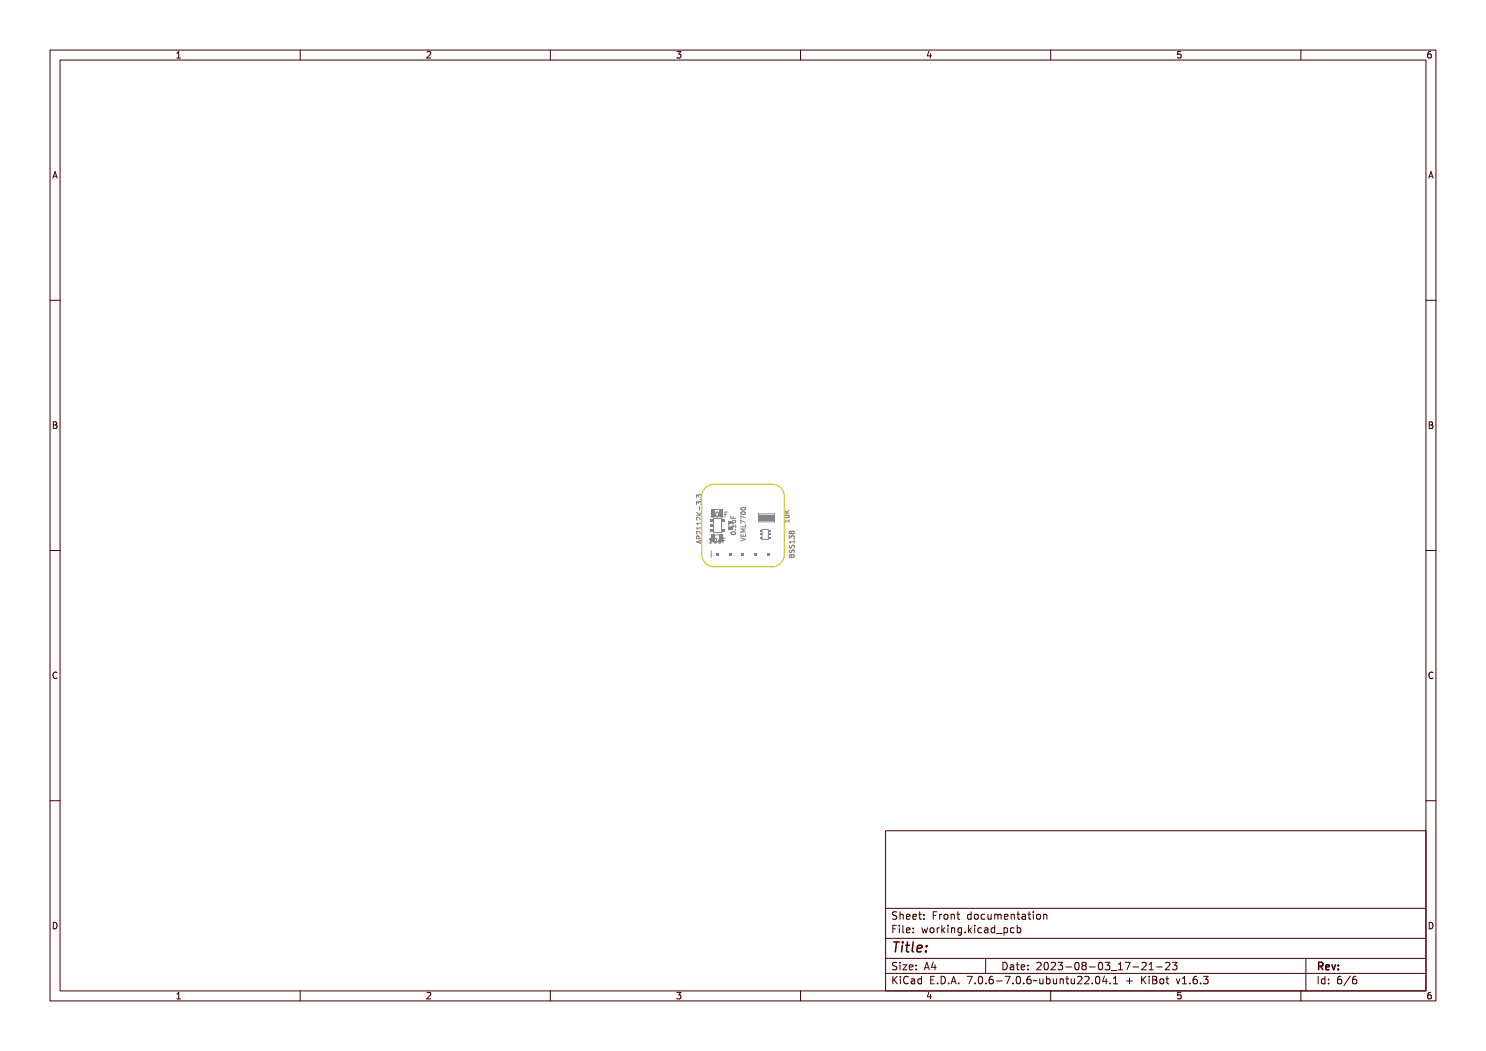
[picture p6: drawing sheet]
<svg xmlns="http://www.w3.org/2000/svg" width="297mm" height="210mm" viewBox="0 0 297 210" stroke-linecap="round" stroke-linejoin="round" font-family="sans-serif">
<g fill="none" stroke="#848484" stroke-width=".2">
<path d="M139.2 99.4v-.6l.4 .4 .1-.3h.4v.5M139.3 108.3l.9-.3v.1l-.2 .1v.3l.2 .1v.1l-.9-.3zM139.3 105.9h.8l.1-.2v.5l-.1-.2h-.7v.2h-.1zM139.3 105.1h.8l.1-.2v.5l-.1-.2h-.7v.2h-.1zM139.3 103.3l.4 .3 .5-.4v.2l-.5 .3 .5 .1v.1h-.9v-.1h.4zM139.3 101.9l.3-.1 .1 .2a.3 .3 0 0 1 .5-.1 .3 .3 0 0 1-.1 .5v-.1a.22 .22 0 0 0 .1-.3 .22 .22 0 0 0-.3-.1 .22 .22 0 0 0-.1 .3l-.1-.1a.21 .21 0 0 0-.4-.1 .2 .2 0 0 0 .1 .3l-.1-.1zM139.3 100.3l.3-.1 .1 .2a.3 .3 0 0 1 .5-.1 .3 .3 0 0 1-.1 .5v-.1a.22 .22 0 0 0 .1-.3 .22 .22 0 0 0-.3 0 .22 .22 0 0 0-.1 .2l-.1-.1a.21 .21 0 0 0-.4-.1 .21 .21 0 0 0 .1 .4l-.1-.2zM139.3 106.6l.3-.1 .5 .4v-.4h.1v.6l-.6-.4a.23 .23 0 0 0-.2 .1 .23 .23 0 0 0 .1 .3l-.2-.2zM139.3 104.2h.3l.5 .4v-.5h.1v.6l-.6-.4a.23 .23 0 0 0-.2 .1 .23 .23 0 0 0 .1 .3l-.2-.1zM139.3 107.3l.4-.1 .1 .5h.4v.1h-.9zM139.4 108.3l.5-.1v.3zM139.4 107.4h.3v.3h-.3z"/>
<path d="M139.8 102.7l.1 .3zM140 101.2h.2v.2h-.2zM141.7 107.6h.3v.8l.2 .1h-.5l.2-.1v-.7l-.2 .1zM142.1 102.4h.3v.8l.2 .1h-.5l.2-.1v-.7h-.2zM142.5 107.7l.1-.1a.46 .46 0 0 1 .4 .5 .46 .46 0 0 1-.4 .4l-.2-.2zM142.6 103.6v2.8h1.6v-2.8M142.6 107.7a.39 .39 0 0 1 .3 .4 .39 .39 0 0 1-.3 .3zM142.8 102.5l.1-.1a.46 .46 0 0 1 .5 .5 .46 .46 0 0 1-.5 .4l-.1-.2zM143 102.5a.39 .39 0 0 1 .3 .4 .39 .39 0 0 1-.3 .3zM143.2 107.8h.1v.6l.2 .1 .1-.2v-.5h.2v.7l-.2-.1a.23 .23 0 0 1-.2 .1 .23 .23 0 0 1-.2-.2zM143.6 102.6h.1v.5l.1 .2 .2-.2v-.5h.1v.7l-.1-.1a.23 .23 0 0 1-.3 .1 .23 .23 0 0 1-.1-.2zM144 107.6h.6v.1h-.5v.3h.4v.1h-.4v.4h-.1z"/>
<path d="M144.4 102.4h.6v.1h-.5v.3h.4v.1h-.4v.4h-.1zM146.1 103.1v.5h.9M146.1 105h.9l.1-.2v.5l-.1-.2h-.8l.1 .2h-.1zM146.1 103.2h.1v.4h.3v-.4h.1v.4h.5v.1h-1zM146.2 106.4a.47 .47 0 0 1 .5-.2 .47 .47 0 0 1 .3 .5 .48 .48 0 0 1-.6 .2 .48 .48 0 0 1-.3-.5zM146.2 106.4h.6l.3 .1a.46 .46 0 0 1-.5 .5 .46 .46 0 0 1-.5-.5zM146.2 106.6a.43 .43 0 0 1 .8 .1 .43 .43 0 0 1-.8-.1zM146.4 104h.7l-.1 .1a.23 .23 0 0 1 .1 .3 .23 .23 0 0 1-.3 .2h-.4v-.2h.5l.1-.1-.1-.2h-.5zM146.4 104h.6M146.5 103.2v.4M146.9 105.8h.2v.1h-.2zM147 104v.4h-.6"/>
<path d="M147 105.8h.1M147 104.9v.5M147 105.1h-.9l.2 .3M148.1 107.5l.9 .3-.9 .3M148.1 106.7v.5h.9v-.5M148.1 101.5a.45 .45 0 0 1 .5-.2 .45 .45 0 0 1 .4 .5 .45 .45 0 0 1-.6 .2 .45 .45 0 0 1-.3-.5zM148.1 102.4a.45 .45 0 0 1 .5-.2 .45 .45 0 0 1 .4 .5 .45 .45 0 0 1-.6 .2 .45 .45 0 0 1-.3-.5zM148.1 106.4l.9 .3v.1l-.9 .3v-.2l.8-.2-.8-.2zM148.1 105.7l.1 .4h.3v-.4l.1 .4h.3v-.4h.1v.5h-.9zM148.1 104.9h.9v.1h-.8l.5 .2-.5 .3h.8v.1h-.9v-.2l.5-.2-.5-.1zM148.1 104.6h.8v-.4h.1v.5h-.9zM148.1 103.5l.9 .3v.1l-.8-.3-.1 .5z"/>
<path d="M148.1 102.7l.9 .4v.1l-.8-.3-.1 .4zM148.2 102.2a.41 .41 0 0 1 .7 .1 .41 .41 0 0 1-.7-.1zM148.2 101.5a.41 .41 0 0 1 .7 .1 .41 .41 0 0 1-.7-.1zM148.2 102.1l.6-.1 .2 .1a.44 .44 0 0 1-.4 .5 .44 .44 0 0 1-.4-.5zM148.2 101.3h.6l.2 .1a.44 .44 0 0 1-.4 .4 .44 .44 0 0 1-.4-.4zM148.5 106.9v.3M149 104.8v.5h-.9M149 103.5l-.9-.4v.6M149 104.4l-.9-.4v.6M149 105.7h-.9l.6 .3-.6 .3h.9M156.8 102.5h.9M156.8 102l.5 .5"/>
<path d="M156.8 103.1a.46 .46 0 0 1 .5-.2 .46 .46 0 0 1 .4 .4 .46 .46 0 0 1-.6 .2 .46 .46 0 0 1-.3-.4zM156.8 103.5h.8l.1-.2v.6l-.1-.2h-.7l.1 .2h-.1zM156.8 101.8l.4 .3 .5-.3v.1l-.4 .3 .4 .1v.1h-.9v-.1h.4zM156.8 102.8a.49 .49 0 0 1 .6-.2 .49 .49 0 0 1 .3 .4 .48 .48 0 0 1-.5 .2 .48 .48 0 0 1-.4-.4zM156.9 102.8a.41 .41 0 0 1 .7 .2 .41 .41 0 0 1-.7-.2zM157.7 103.8v.6M157.7 104.1h-.9l.2 .3M157.7 102l-.5 .4M157.8 108.8h.9l.1-.2v.5l-.1-.2h-.8l.1 .2h-.1zM157.8 110.2h.2l-.1 .1a.18 .18 0 0 0 .1 .3 .18 .18 0 0 0 .2-.2 .3 .3 0 0 1 .5-.2 .3 .3 0 0 1-.1 .5 .23 .23 0 0 0 .1-.4 .23 .23 0 0 0-.3 0 .23 .23 0 0 0-.1 .3 .31 .31 0 0 1-.5 0 .31 .31 0 0 1 0-.4zM157.8 109.4h.2l-.1 .1a.18 .18 0 0 0 .1 .3 .18 .18 0 0 0 .2-.2 .3 .3 0 0 1 .5-.2 .3 .3 0 0 1-.1 .5 .23 .23 0 0 0 .1-.4 .23 .23 0 0 0-.3 0 .23 .23 0 0 0-.1 .3 .31 .31 0 0 1-.5 0 .31 .31 0 0 1 0-.4zM157.9 107.1l.2-.1 .2 .2a.27 .27 0 0 1 .4-.1 .27 .27 0 0 1 0 .4 .27 .27 0 0 1-.4-.1 .27 .27 0 0 1-.5 .1 .27 .27 0 0 1 .1-.4z"/>
<path d="M157.9 107.9l.2-.1 .2 .2a.3 .3 0 0 1 .5-.1 .3 .3 0 0 1-.2 .5v-.1a.22 .22 0 0 0 .1-.3 .22 .22 0 0 0-.3-.1 .22 .22 0 0 0-.1 .3l-.1-.1a.2 .2 0 0 0-.3-.1 .21 .21 0 0 0 .1 .4l-.2-.2zM157.9 111l.2-.1 .2 .2a.26 .26 0 0 1 .3-.2 .26 .26 0 0 1 .2 .3v.3h-1zM158 111.1h.2v.3h-.3zM158.2 106.5l-.1 .1M158.2 106.3l-.4-.1v.4M158.2 106.3l.2-.2 .2 .1 .1 .4M158.2 106.3v.2M158.2 106.5v.1M158.4 111.1h.2l.1 .3h-.4z"/>
<circle cx="142.7" cy="108.1" r=".09"/>
<circle cx="143.1" cy="102.9" r=".09"/>
<circle cx="146.6" cy="106.6" r=".09"/>
<circle cx="148.6" cy="102.3" r=".08"/>
<circle cx="148.6" cy="101.5" r=".08"/>
<circle cx="157.3" cy="102.9" r=".08"/>
<circle cx="158.1" cy="107.3" r=".16"/>
<circle cx="158.5" cy="107.3" r=".19"/>
</g>
<g fill="#848484">
<path d="M144.3 103.8h.6v.5h-.6z" fill-rule="evenodd"/>
<path d="M141.9 103.8h.7v.5h-.7z" fill-rule="evenodd"/>
<path d="M141.9 104.8h.7v.5h-.7z" fill-rule="evenodd"/>
<path d="M144.3 105.7h.6v.5h-.6z" fill-rule="evenodd"/>
<path d="M141.9 105.7h.7v.5h-.7z" fill-rule="evenodd"/>
</g>
<path d="M152.3 105.8h1.3v2h-1.3z" fill="none" stroke="#848484" stroke-width=".2"/>
<g fill="#848484">
<path d="M151.9 107.3h.3v.3h-.3z" fill-rule="evenodd"/>
<path d="M153.6 107.3h.4v.3h-.4z" fill-rule="evenodd"/>
<path d="M151.9 106.7h.3v.2h-.3z" fill-rule="evenodd"/>
<path d="M153.6 106.7h.4v.2h-.4z" fill-rule="evenodd"/>
<path d="M151.9 106h.3v.3h-.3z" fill-rule="evenodd"/>
<path d="M153.6 106h.4v.3h-.4z" fill-rule="evenodd"/>
</g>
<path d="M142.2 110.1v1.3" fill="none" stroke="#848484" stroke-width=".2"/>
<g fill="#848484">
<path d="M143.2 110.5h.5v.5h-.5z" fill-rule="evenodd"/>
<path d="M145.7 110.5h.5v.5h-.5z" fill-rule="evenodd"/>
<path d="M148.2 110.5h.6v.5h-.6z" fill-rule="evenodd"/>
<path d="M150.8 110.5h.5v.5h-.5z" fill-rule="evenodd"/>
<path d="M153.3 110.5h.5v.5h-.5z" fill-rule="evenodd"/>
</g>
<path d="M142.9 101.8h.7" fill="none" stroke="#848484" stroke-width=".2"/>
<g fill="#848484">
<path d="M143.6 101.7h.8v1.5h-.8z" fill-rule="evenodd"/>
<path d="M142.2 101.7h.7v1.5h-.7z" fill-rule="evenodd"/>
</g>
<path d="M151.6 102.7h3.2v1.6h-3.2z" fill="none" stroke="#848484" stroke-width=".2"/>
<path d="M151.7 103h3v1h-3z" fill-rule="evenodd" fill="#848484"/>
<path d="M142.9 106.9h.8" fill="none" stroke="#848484" stroke-width=".2"/>
<g fill="#848484">
<path d="M142.2 106.8h.8v1.5h-.8z" fill-rule="evenodd"/>
<path d="M143.6 106.8h.8v1.5h-.8z" fill-rule="evenodd"/>
</g>
<path d="M145.7 104.6v.8M146.5 104.6v.8" fill="none" stroke="#848484" stroke-width=".2"/>
<g fill="#848484">
<path d="M145.6 104.2h1v.5h-1z" fill-rule="evenodd"/>
<path d="M145.6 105.3h1v.5h-1z" fill-rule="evenodd"/>
</g>
<path d="M141.2 97.3l1-.5 .6-.1h11.4a2.48 2.48 0 0 1 2.6 2.5v11.6a2.48 2.48 0 0 1-2.6 2.5h-11.4a2.54 2.54 0 0 1-2.6-2.6v-11.4a2.54 2.54 0 0 1 1-2z" fill="none" stroke="#c2c200" stroke-width=".2"/>
<g fill="none" stroke="#480000" stroke-width=".2">
<path d="M10 10h277v190h-277zM12 12h273v186h-273zM60 10v2M110 10v2M160 10v2M210 10v2M260 10v2M10 60h2M285 60h2M10 110h2M285 110h2M10 160h2"/>
<path d="M285 160h2M177 166h108v32h-108zM60 198v2M110 198v2M160 198v2M177 181.5h108M177 187.5h108M177 191.5h108M177 194.5h108M178.1 195.2h.2v.6l.6-.6h.3l-.6 .6 .6 .8h-.2l-.5-.7-.2 .2v.5h-.2zM178.2 185h.9v.2h-.7v.4h.6v.2h-.6v.7h-.2zM178.3 182.4l.5-.1h.2v.2a.31 .31 0 0 0-.5-.1 .31 .31 0 0 0 0 .5 .5 .5 0 0 1 .6 .6 .5 .5 0 0 1-.8 .2l-.1-.2a.34 .34 0 0 0 .4 .1 .34 .34 0 0 0 .1-.5 .47 .47 0 0 1-.5-.2 .47 .47 0 0 1 .1-.5z"/>
<path d="M178.3 192.5l.5-.1h.2v.2a.31 .31 0 0 0-.5-.1 .31 .31 0 0 0 0 .5 .5 .5 0 0 1 .6 .6 .5 .5 0 0 1-.8 .2l-.1-.2a.34 .34 0 0 0 .4 .1 .34 .34 0 0 0 .1-.5 .47 .47 0 0 1-.5-.2 .47 .47 0 0 1 .1-.5zM179.4 182.2h.2v.6a.35 .35 0 0 1 .4-.1 .35 .35 0 0 1 .2 .4v.6h-.2v-.8h-.4v.8h-.2zM179.5 185.4h.4v.9h.4v.2h-.9v-.2h.3v-.8h-.2zM179.5 192.8h.4v.9h.4v.1h-.9v-.1h.3v-.8h-.2zM179.5 195.6h.4v.9h.4v.1h-.9v-.1h.3v-.8h-.2zM179.7 184.9h.2v.3h-.2zM179.7 192.3h.2v.3h-.2zM179.7 195.1h.2v.3h-.2zM180.6 184.9h.4v1.3l.4 .1v.2l-.5-.2v-1.2h-.3zM180.6 192.8h.8l-.6 .9h.6v.1h-.8l.6-.9h-.6zM180.7 182.8l.1-.1a.49 .49 0 0 1 .5 0 .49 .49 0 0 1 .2 .5h-.8a.42 .42 0 0 0 .3 .4 .42 .42 0 0 0 .4-.1 .47 .47 0 0 1-.4 .3 .47 .47 0 0 1-.4-.3zM180.7 195.4a.4 .4 0 0 1 .4-.3 .4 .4 0 0 1 .4 .3 .56 .56 0 0 0-.8 .4 .56 .56 0 0 0 .5 .7l.3-.1a.43 .43 0 0 1-.5 .3 .43 .43 0 0 1-.4-.4v-.6z"/>
<path d="M180.8 182.9l.4-.1 .1 .3h-.6zM181.8 195.6l.3-.1a.43 .43 0 0 1 .5 .5v.6h-.1v-.1a.38 .38 0 0 1-.5 .2 .38 .38 0 0 1-.2-.5 .38 .38 0 0 1 .4-.2h.3a.35 .35 0 0 0-.3-.4 .35 .35 0 0 0-.4 .2zM181.9 182.8l.1-.1a.49 .49 0 0 1 .5 0 .49 .49 0 0 1 .2 .5h-.8a.42 .42 0 0 0 .3 .4 .42 .42 0 0 0 .5-.1 .47 .47 0 0 1-.5 .3 .47 .47 0 0 1-.4-.3zM181.9 185.5l.1-.1a.49 .49 0 0 1 .5 0 .49 .49 0 0 1 .2 .5h-.8a.42 .42 0 0 0 .3 .4 .42 .42 0 0 0 .5-.1 .47 .47 0 0 1-.5 .3 .47 .47 0 0 1-.4-.3zM181.9 192.9l.1-.1a.49 .49 0 0 1 .5 0 .49 .49 0 0 1 .2 .5h-.8a.42 .42 0 0 0 .3 .4 .42 .42 0 0 0 .5-.1 .47 .47 0 0 1-.5 .3 .47 .47 0 0 1-.4-.3zM182 196.2l.5-.1a.31 .31 0 0 1-.2 .4 .31 .31 0 0 1-.4-.1zM182 182.9l.4-.1 .1 .3h-.6zM182 185.6l.4-.1 .1 .3h-.6zM182 193l.4-.1 .1 .3h-.6zM183 195.7l.4-.2 .2 .2v-.6h.2v1.5h-.2v-.1a.42 .42 0 0 1-.5 .1 .42 .42 0 0 1-.2-.5zM183.2 195.8l.1-.1a.4 .4 0 0 1 .3 .4 .4 .4 0 0 1-.3 .4l-.2-.2zM183.2 182.3h.2v.4h.4v.1h-.4v.7l.4 .1v.1h-.4l-.1-.1-.1-.8h-.3v-.1h.3z"/>
<path d="M183.3 185.4h.2v.3h-.2zM183.3 186.2h.2v.3h-.2zM183.3 192.8h.2v.3h-.2zM183.3 193.6h.2v.2h-.2zM184.5 182.7h.2v.3h-.2zM184.5 183.5h.2v.2h-.2zM185.2 185.4h.2l.2 .8 .1-.5h.2l.2 .5 .1-.8h.2l-.2 1.1h-.2l-.2-.7-.2 .7h-.1zM185.4 195.2h.9v.2h-.7v.4h.6v.2h-.6v.5h.7v.1h-.9zM185.7 192.4h.2l.5 1.4h-.2l-.1-.3h-.5l-.1 .3h-.2zM185.8 192.6l.2 .7h-.4zM186.6 182.3h.9v.2h-.7v.4h.6v.2h-.6v.6h-.2zM186.8 185.6l.1-.1a.39 .39 0 0 1 .4 .4 .39 .39 0 0 1-.4 .4l-.1-.2z"/>
<path d="M186.9 196.4h.2v.2h-.2zM187.1 192.4h.2v.9h.2v.2h-.2v.3h-.2v-.3h-.6zM187.1 192.6v.7h-.4zM187.8 195.2a.76 .76 0 0 1 .9 .7 .76 .76 0 0 1-.9 .7zM188 195.4a.57 .57 0 0 1 .5 .5 .57 .57 0 0 1-.5 .6zM188 182.7h.2v.2v-.1a.29 .29 0 0 1 .3-.2 .29 .29 0 0 1 .3 .3 .37 .37 0 0 0-.5-.1 .37 .37 0 0 0-.1 .4v.5h-.2zM188 185.4h.2v.2v-.1a.29 .29 0 0 1 .3-.2 .29 .29 0 0 1 .3 .3 .37 .37 0 0 0-.5-.1 .37 .37 0 0 0-.1 .4v.6h-.2zM189.1 184.9h.1v.9l.5-.4h.2l-.4 .4 .5 .7h-.2l-.4-.6-.2 .1v.5h-.1zM189.2 182.9l.1-.1a.39 .39 0 0 1 .4 .4 .39 .39 0 0 1-.4 .4l-.1-.2zM189.3 196.4h.3v.2h-.3zM190.2 182.7h.2v.1a.35 .35 0 0 1 .4-.1 .35 .35 0 0 1 .3 .4v.6h-.2l-.1-.8h-.3l-.1 .8h-.2zM190.3 185.4h.4v.9h.4v.2h-.9v-.2h.4v-.8h-.3z"/>
<path d="M190.5 195.2h.3l.4 1.4h-.2l-.1-.3h-.5l-.1 .3h-.2zM190.6 184.9h.1v.3h-.1zM190.6 195.4l.2 .7h-.4zM191.4 185.4h.2v.1a.35 .35 0 0 1 .4-.1 .35 .35 0 0 1 .3 .4v.7h-.2l-.1-.9h-.3l-.1 .9h-.2zM191.7 182.3h.1v.4h.4v.1h-.4v.7l.4 .1v.1h-.4l-.1-.1v-.8h-.3v-.1h.3zM191.7 196.4h.3v.2h-.3zM192.7 185.5l.3-.2 .3 .2v-.1h.2v1a.53 .53 0 0 1-.8 .4v-.2a.36 .36 0 0 0 .4 .1 .36 .36 0 0 0 .2-.4l-.1 .1a.53 .53 0 0 1-.7-.3 .53 .53 0 0 1 .2-.6zM192.8 185.6l.1-.1a.39 .39 0 0 1 .4 .4 .39 .39 0 0 1-.4 .4l-.1-.2zM193.8 195.2h.9l-.5 1.4h-.2l.5-1.2h-.7zM193.9 182.8l.3-.2 .3 .2v-.6h.2v1.5h-.2v-.1a.42 .42 0 0 1-.6 .1 .42 .42 0 0 1-.1-.5zM194.1 182.8a.4 .4 0 0 1 .4 .4 .4 .4 0 0 1-.4 .4l-.2-.4zM194.1 186.2h.3v.3h-.3z"/>
<path d="M195.1 184.9h.2v.9l.4-.4h.3l-.5 .4 .5 .7h-.2l-.4-.6-.1 .1v.5h-.2zM195.2 182.9l.1-.1a.39 .39 0 0 1 .4 .4 .39 .39 0 0 1-.4 .4l-.1-.2zM195.3 196.4h.3v.2h-.3zM196.3 185.4h.5v.9h.3v.2h-.9v-.2h.4v-.8h-.3zM196.3 195.4a.57 .57 0 0 1 .7 0 .57 .57 0 0 1 .1 .8 .5 .5 0 0 1-.6 .5 .5 .5 0 0 1-.3-.8zM196.4 182.8a.39 .39 0 0 1 .4-.2 .39 .39 0 0 1 .3 .3 .4 .4 0 0 0-.6 0 .4 .4 0 0 0 0 .6 .4 .4 0 0 0 .6 0 .45 .45 0 0 1-.6 .3 .45 .45 0 0 1-.3-.6zM196.5 195.4a.61 .61 0 0 1 .4 1l-.1 .1a.61 .61 0 0 1-.4-1zM196.6 184.9h.2v.3h-.2zM197 191.5v3M197.4 182.7h.2v.8l.2 .1 .3-.2v-.7h.2v1h-.2v-.1a.35 .35 0 0 1-.4 .2 .35 .35 0 0 1-.3-.5zM197.6 185.5a.39 .39 0 0 1 .4-.2 .39 .39 0 0 1 .3 .3 .4 .4 0 0 0-.6 0 .4 .4 0 0 0 0 .6 .4 .4 0 0 0 .6 0 .45 .45 0 0 1-.6 .3 .45 .45 0 0 1-.3-.6zM197.7 196.4h.3v.2h-.3z"/>
<path d="M198.6 182.7l.5 .1 .3-.1 .2 1h-.2l-.1-.9-.2 .1v.8h-.1l-.2-.9-.1 .9h-.1zM198.7 185.4l.2-.1a.43 .43 0 0 1 .6 .5v.7h-.2v-.2a.38 .38 0 0 1-.5 .2 .38 .38 0 0 1-.2-.5 .38 .38 0 0 1 .5-.2h.2a.35 .35 0 0 0-.3-.4 .35 .35 0 0 0-.3 .2zM198.7 195.4a.38 .38 0 0 1 .4-.3 .38 .38 0 0 1 .3 .3 .43 .43 0 0 0-.5 0 .43 .43 0 0 0-.1 .5 .46 .46 0 0 1 .7 .1 .46 .46 0 0 1-.2 .6 .46 .46 0 0 1-.7-.2zM198.8 186l.5-.1a.31 .31 0 0 1-.1 .4 .31 .31 0 0 1-.4-.1zM199.9 185.5l.3-.2 .3 .2v-.6h.2v1.6h-.2v-.2a.42 .42 0 0 1-.5 .1 .42 .42 0 0 1-.2-.5zM199.9 182.8l.2-.1a.49 .49 0 0 1 .5 0 .49 .49 0 0 1 .1 .5h-.7a.42 .42 0 0 0 .2 .4 .42 .42 0 0 0 .5-.1 .47 .47 0 0 1-.4 .3 .47 .47 0 0 1-.5-.3zM200 196h.5v.2h-.5zM200 185.6l.1-.1a.39 .39 0 0 1 .4 .4 .39 .39 0 0 1-.4 .4l-.1-.2zM200.1 182.9l.3-.1 .2 .3h-.6zM200.1 192.4a.76 .76 0 0 1 1 .7 .76 .76 0 0 1-1 .7zM200.3 192.6a.57 .57 0 0 1 .6 .5 .57 .57 0 0 1-.6 .6zM200.9 186.8l1.2 .1z"/>
<path d="M201 195.2h.9l-.5 1.4h-.2l.5-1.2h-.7zM201.1 182.7h.1v.1a.35 .35 0 0 1 .5-.1 .35 .35 0 0 1 .2 .4v.6h-.2v-.8h-.4l-.1 .8h-.1zM201.4 192.8l.3-.1a.43 .43 0 0 1 .5 .5v.6h-.1v-.1a.38 .38 0 0 1-.5 .2 .38 .38 0 0 1-.2-.5 .38 .38 0 0 1 .4-.2h.3a.35 .35 0 0 0-.3-.4 .35 .35 0 0 0-.4 .2zM201.6 193.4l.5-.1a.31 .31 0 0 1-.2 .4 .31 .31 0 0 1-.4-.1zM202.2 185.4h.2v.1a.53 .53 0 0 1 .8 .3 .53 .53 0 0 1-.6 .7l-.2-.2v.6h-.2zM202.5 182.3h.2v.4h.4v.1h-.4v.7l.4 .1v.1h-.4l-.2-.1v-.8h-.3v-.1h.3zM202.5 185.6l.1-.1a.4 .4 0 0 1 .4 .4 .4 .4 0 0 1-.4 .4l-.2-.2zM202.5 196.4h.3v.2h-.3zM202.8 192.4h.2v.4h.4v.1h-.4v.7l.4 .1v.1h-.4l-.2-.1v-.8h-.3v-.1h.3zM203.5 182.7l.3-.1a.43 .43 0 0 1 .5 .5v.6h-.2v-.1a.38 .38 0 0 1-.5 .2 .38 .38 0 0 1-.2-.5 .38 .38 0 0 1 .5-.2h.2a.35 .35 0 0 0-.2-.4 .35 .35 0 0 0-.4 .2zM203.5 195.4a.57 .57 0 0 1 .8 0 .57 .57 0 0 1 0 .8 .5 .5 0 0 1-.6 .5 .5 .5 0 0 1-.3-.8zM203.6 185.5a.39 .39 0 0 1 .4-.2 .39 .39 0 0 1 .3 .3 .4 .4 0 0 0-.5 0 .4 .4 0 0 0 0 .6 .4 .4 0 0 0 .5 0 .45 .45 0 0 1-.6 .3 .45 .45 0 0 1-.2-.6z"/>
<path d="M203.7 183.3l.4-.1a.31 .31 0 0 1-.1 .4 .31 .31 0 0 1-.4-.1zM203.7 195.4a.61 .61 0 0 1 .4 1l-.1 .1a.61 .61 0 0 1-.3-1zM203.9 192.9l.1-.1a.49 .49 0 0 1 .5 0 .49 .49 0 0 1 .2 .5h-.8a.42 .42 0 0 0 .3 .4 .42 .42 0 0 0 .5-.1 .47 .47 0 0 1-.5 .3 .47 .47 0 0 1-.4-.3zM204 193l.4-.1 .1 .3h-.6zM204.7 184.9h.1v.6a.53 .53 0 0 1 .8 .3 .53 .53 0 0 1-.6 .7l-.2-.2v.2h-.1zM204.9 182.3h.2v.4h.4v.1h-.4v.7l.4 .1v.1h-.4l-.2-.1v-.8h-.3v-.1h.3zM204.9 185.6l.1-.1a.39 .39 0 0 1 .4 .4 .39 .39 0 0 1-.4 .4l-.1-.2zM204.9 196.4h.3v.2h-.3zM205.3 192.8h.2v.3h-.2zM205.3 193.6h.2v.2h-.2zM205.9 182.7h.5v.9h.3v.1h-.9v-.1h.4v-.8h-.3zM205.9 195.4a.38 .38 0 0 1 .4-.3 .38 .38 0 0 1 .3 .3 .43 .43 0 0 0-.5 0 .43 .43 0 0 0-.1 .5 .46 .46 0 0 1 .7 .1 .46 .46 0 0 1-.2 .6 .46 .46 0 0 1-.6-.2z"/>
<path d="M206.2 182.2h.2v.3h-.2zM207 196l1-.1a.49 .49 0 0 1-.8 .1l-.2 .2zM207.3 182.9l.1-.1a.39 .39 0 0 1 .4 .4 .39 .39 0 0 1-.4 .4l-.2-.2zM207.4 192.5a.53 .53 0 0 1 .8 .1 .53 .53 0 0 1-.3 .7l-.3 .4h.7v.1h-.9l.3-.5a.4 .4 0 0 0 .3-.4 .4 .4 0 0 0-.3-.4l-.3 .2zM208.3 182.7h.1v.1a.35 .35 0 0 1 .5-.1 .35 .35 0 0 1 .2 .4v.6h-.2v-.8h-.4l-.1 .8h-.1zM208.3 195.6h.1l.1 .8 .2 .1 .2-.2v-.7h.2v1h-.2v-.1a.35 .35 0 0 1-.4 .2 .35 .35 0 0 1-.2-.5zM208.7 192.6a.57 .57 0 0 1 .7 0 .57 .57 0 0 1 .1 .8 .5 .5 0 0 1-.6 .5 .5 .5 0 0 1-.3-.8zM208.9 192.6a.61 .61 0 0 1 .3 1l-.1 .1a.61 .61 0 0 1-.3-1zM209.5 195.1h.2v.6a.53 .53 0 0 1 .7 .3 .53 .53 0 0 1-.6 .7l-.1-.2v.1h-.2zM209.7 195.8l.1-.1a.4 .4 0 0 1 .4 .4 .4 .4 0 0 1-.4 .4l-.1-.2zM209.8 192.5a.53 .53 0 0 1 .8 .1 .53 .53 0 0 1-.3 .7l-.3 .4h.7v.1h-.9l.3-.5a.4 .4 0 0 0 .3-.4 .4 .4 0 0 0-.3-.4l-.3 .2zM210 198v2"/>
<path d="M210.7 195.6h.2v.8l.2 .1 .2-.2v-.7h.2v1h-.2v-.1a.35 .35 0 0 1-.4 .2 .35 .35 0 0 1-.2-.5zM211 192.4a.46 .46 0 0 1 .6 0 .46 .46 0 0 1 .1 .6l-.1 .1a.47 .47 0 0 1 .2 .7 .47 .47 0 0 1-.7 0l-.1-.2a.35 .35 0 0 0 .5 .1 .35 .35 0 0 0 0-.5h-.3v-.2a.29 .29 0 0 0 .4-.1 .29 .29 0 0 0-.1-.4 .29 .29 0 0 0-.4 .1h-.1zM211.9 195.6h.2v.1a.35 .35 0 0 1 .4-.1 .35 .35 0 0 1 .2 .4v.6h-.2v-.8h-.4v.8h-.2zM212.4 193.2h.5v.2h-.5zM213.3 195.2h.2v.4h.4v.1h-.4v.7l.4 .1v.1h-.4l-.2-.1v-.8h-.3v-.1h.3zM213.5 192.6a.57 .57 0 0 1 .7 0 .57 .57 0 0 1 .1 .8 .5 .5 0 0 1-.6 .5 .5 .5 0 0 1-.3-.8zM213.7 192.6a.61 .61 0 0 1 .3 1v.1a.61 .61 0 0 1-.4-1zM214.3 195.6h.2v.8l.2 .1 .2-.2v-.7h.2v1h-.2v-.1a.35 .35 0 0 1-.4 .2 .35 .35 0 0 1-.2-.5zM214.7 192.5a.41 .41 0 0 1 .7-.1 .41 .41 0 0 1-.2 .7 .42 .42 0 0 1 .2 .6 .42 .42 0 0 1-.7 0 .42 .42 0 0 1 .2-.6l-.3-.2zM215.5 195.3a.53 .53 0 0 1 .8 .1 .53 .53 0 0 1-.3 .7l-.3 .4h.6v.1h-.9l.4-.5a.4 .4 0 0 0 .3-.4 .4 .4 0 0 0-.3-.4l-.3 .2zM216 193.2h.5v.2h-.5zM216.7 195.3a.53 .53 0 0 1 .8 .1 .53 .53 0 0 1-.3 .7l-.3 .4h.6v.1h-.9l.4-.5a.4 .4 0 0 0 .3-.4 .4 .4 0 0 0-.3-.4l-.3 .2z"/>
<path d="M217.1 192.6a.57 .57 0 0 1 .7 0 .57 .57 0 0 1 .1 .8 .5 .5 0 0 1-.6 .5 .5 .5 0 0 1-.3-.8zM217.3 192.6a.61 .61 0 0 1 .3 1v.1a.61 .61 0 0 1-.4-1zM218.2 196.4h.2v.2h-.2zM218.2 192.4a.46 .46 0 0 1 .6 0 .46 .46 0 0 1 .1 .6l-.1 .1a.47 .47 0 0 1 .2 .7 .47 .47 0 0 1-.7 0l-.1-.2a.35 .35 0 0 0 .5 .1 .35 .35 0 0 0 0-.5h-.3v-.2a.29 .29 0 0 0 .4-.1 .29 .29 0 0 0-.1-.4 .29 .29 0 0 0-.4 .1h-.1zM219.2 195.4a.57 .57 0 0 1 .7 0 .57 .57 0 0 1 .1 .8 .5 .5 0 0 1-.7 .5 .5 .5 0 0 1-.3-.8zM219.2 194.2l1.3 .1zM219.4 195.4a.61 .61 0 0 1 .3 1l-.1 .1a.61 .61 0 0 1-.3-1zM220.7 192.5l.5-.1v1.3h.3v.1h-.8v-.1h.3v-1.1h-.3zM220.8 195.2h.2v.9h.2v.2h-.2v.3h-.2v-.3h-.6zM220.8 195.4v.7h-.4zM221.8 196.4h.2v.2h-.2zM221.8 192.4h.9l-.5 1.4h-.2l.5-1.2h-.7z"/>
<path d="M222.8 195.3l.5-.1v1.3h.3v.1h-.8v-.1h.3v-1.1h-.3zM223.2 193.2h.5v.2h-.5zM224.2 192.5a.53 .53 0 0 1 .8 .1 .53 .53 0 0 1-.3 .7l-.3 .4h.7v.1h-.9l.3-.5a.4 .4 0 0 0 .4-.4 .4 .4 0 0 0-.4-.4l-.3 .2zM225.4 195.5h.2v.4h.4v.2h-.4v.4h-.2v-.4h-.4v-.2h.4zM225.5 192.5l.5-.1v1.3h.3v.1h-.8v-.1h.3v-1.1h-.3zM226.8 193.2h.5v.2h-.5zM227.5 195.2h.2v.6l.6-.6h.2l-.6 .6 .6 .8h-.2l-.5-.7-.1 .2v.5h-.2zM227.8 192.5a.53 .53 0 0 1 .8 .1 .53 .53 0 0 1-.2 .7l-.4 .4h.7v.1h-.9l.3-.5a.4 .4 0 0 0 .4-.4 .4 .4 0 0 0-.4-.4l-.3 .2zM228.8 195.6h.4v.9h.4v.1h-.9v-.1h.4v-.8h-.3zM229.1 192.4a.46 .46 0 0 1 .6 0 .46 .46 0 0 1 0 .6l-.1 .1a.47 .47 0 0 1 .2 .7 .47 .47 0 0 1-.7 0l-.1-.2a.35 .35 0 0 0 .5 .1 .35 .35 0 0 0 0-.5h-.2v-.2a.29 .29 0 0 0 .4-.1 .29 .29 0 0 0-.2-.4 .29 .29 0 0 0-.3 .1h-.1zM229.1 195.1h.1v.3h-.1zM229.9 195.2h.4a.35 .35 0 0 1 .5 .2 .35 .35 0 0 1-.3 .5 .41 .41 0 0 1 .3 .5 .41 .41 0 0 1-.5 .2h-.4z"/>
<path d="M230.1 196h.2a.27 .27 0 0 1 .3 .2 .27 .27 0 0 1-.3 .3h-.2zM230.1 195.4h.2a.23 .23 0 0 1 .3 .2 .23 .23 0 0 1-.3 .2h-.2zM231.2 193.2h1.1M231.3 195.8l.1-.1a.39 .39 0 0 1 .4 .4 .39 .39 0 0 1-.4 .4l-.1-.2zM232.6 195.2h.1v.4h.4v.1h-.4l.1 .7 .3 .1v.1h-.3l-.2-.1v-.8h-.3v-.1h.3zM233 192.4l.5-.1 .3 .4-.9 1.1h.9M234.3 192.3h.9l-.5 .6 .5 .1v.6l-.2 .2-.7-.2M234.6 195.6h.2l.3 .9 .4-.9h.2l-.4 1h-.3zM236 195.3l.5-.1v1.3h.3v.1h-.8v-.1h.3v-1.1h-.3zM237.4 196.4h.3v.2h-.3zM238.4 195.4a.38 .38 0 0 1 .4-.3 .38 .38 0 0 1 .3 .3 .43 .43 0 0 0-.5 0 .43 .43 0 0 0-.1 .5 .46 .46 0 0 1 .7 .1 .46 .46 0 0 1-.2 .6 .46 .46 0 0 1-.7-.2zM239.8 196.4h.3v.2h-.3z"/>
<path d="M240.7 195.2a.46 .46 0 0 1 .6 0 .46 .46 0 0 1 .1 .6l-.1 .1a.47 .47 0 0 1 .2 .7 .47 .47 0 0 1-.7 0l-.1-.2a.35 .35 0 0 0 .5 .1 .35 .35 0 0 0 0-.5l-.3-.1v-.1a.29 .29 0 0 0 .4-.1 .29 .29 0 0 0-.1-.4 .29 .29 0 0 0-.4 .1h-.1zM260 198v2M261 191.5v6.5M263.2 195.2h.8v.2h-.3v1.1h.3v.1h-.8v-.1h.3v-1.1h-.3zM264.4 195.7l.3-.2 .3 .2v-.6h.2v1.5h-.2v-.1a.42 .42 0 0 1-.5 .1 .42 .42 0 0 1-.2-.5zM264.6 195.8l.1-.1a.4 .4 0 0 1 .3 .4 .4 .4 0 0 1-.3 .4l-.2-.2zM265.9 195.6h.2v.3h-.2zM265.9 196.4h.2v.2h-.2zM268.1 195.4a.38 .38 0 0 1 .3-.3 .38 .38 0 0 1 .4 .3 .43 .43 0 0 0-.5 0 .43 .43 0 0 0-.2 .5 .46 .46 0 0 1 .7 .1 .46 .46 0 0 1-.2 .6 .46 .46 0 0 1-.6-.2zM269.9 195.2h.2l-.8 1.6h-.2zM270.5 195.4a.38 .38 0 0 1 .4-.3 .38 .38 0 0 1 .3 .3 .43 .43 0 0 0-.5 0 .43 .43 0 0 0-.2 .5 .46 .46 0 0 1 .7 .1 .46 .46 0 0 1-.2 .6 .46 .46 0 0 1-.6-.2z"/>
<circle cx="187" cy="185.9" r=".53"/>
<circle cx="189.4" cy="183.2" r=".53"/>
<circle cx="195.4" cy="183.2" r=".53"/>
<circle cx="196.7" cy="195.9" r=".13"/>
<circle cx="199.1" cy="196.2" r=".32"/>
<circle cx="203.9" cy="195.9" r=".13"/>
<circle cx="206.3" cy="196.2" r=".32"/>
<circle cx="207.4" cy="183.2" r=".53"/>
<circle cx="209" cy="193.1" r=".13"/>
<circle cx="213.8" cy="193.1" r=".13"/>
<circle cx="215" cy="193.4" r=".29"/>
<circle cx="215" cy="192.8" r=".25"/>
<circle cx="217.4" cy="193.1" r=".13"/>
<circle cx="219.5" cy="195.9" r=".13"/>
<circle cx="231.5" cy="196.1" r=".53"/>
<circle cx="238.8" cy="196.2" r=".32"/>
<circle cx="268.5" cy="196.2" r=".32"/>
<circle cx="270.9" cy="196.2" r=".32"/>
</g>
<g fill="none" stroke="#480000" stroke-width=".3">
<path d="M178.1 188.4h1.4v.2h-.6v1.7h-.2v-1.7h-.6zM179.9 188.8h.7v1.3h.4v.2h-1.2v-.2h.5v-1.1h-.4zM180.3 188.3h.3v.3h-.3zM181.8 188.4h.2v.4h.6v.2h-.6v1l.6 .1v.2a.55 .55 0 0 1-.8-.5v-.8h-.4v-.2h.4zM183 188.3h.6l.1 1.6 .1 .2h.4v.2a.54 .54 0 0 1-.8-.5v-1.4h-.4zM184.8 189a.65 .65 0 0 1 .8-.1 .65 .65 0 0 1 .3 .7h-1.1a.56 .56 0 0 0 .4 .5 .56 .56 0 0 0 .6-.1v.2a.81 .81 0 0 1-1.1-.1 .81 .81 0 0 1 .1-1.1zM185 189.1l.4-.1 .2 .4h-.8zM186.7 188.9h.3v.4h-.3zM186.7 189.9h.3v.4h-.3zM263.1 192.4a.73 .73 0 0 1 .9 .2v.3l-.3 .3 .5 .6h-.2l-.3-.4-.2-.2h-.2v.6h-.2zM263.3 192.6h.2a.26 .26 0 0 1 .3 .2 .26 .26 0 0 1-.2 .3h-.3zM264.5 192.9l.1-.1a.49 .49 0 0 1 .5 0 .49 .49 0 0 1 .2 .5h-.8a.42 .42 0 0 0 .3 .4 .42 .42 0 0 0 .4-.1 .47 .47 0 0 1-.4 .3 .47 .47 0 0 1-.4-.3z"/>
<path d="M264.6 193l.3-.1 .2 .3h-.6zM265.5 192.8h.2l.3 .9 .3-.9h.2l-.4 1h-.2zM267.1 192.8h.2v.3h-.2zM267.1 193.6h.2v.2h-.2z"/>
</g>
<text font-size="2.7" fill="#480000" x="178" y="190.3">Title:</text>
<g font-size="2" fill="#480000">
<text x="178" y="183.7">Sheet: Front documentation</text>
<text x="178" y="186.5">File: working.kicad_pcb</text>
<text x="178" y="193.9">Size: A4</text>
<text x="178" y="196.6">KiCad E.D.A. 7.0.6-7.0.6~ubuntu22.04.1 + KiBot v1.6.3</text>
<text x="200" y="193.9">Date: 2023-08-03_17-21-23</text>
<text x="263" y="196.6">Id: 6/6</text>
<text x="263" y="193.9">Rev:</text>
</g>
<g font-size="1.7" fill="#480000">
<text x="35" y="11.7">1</text>
<text x="85" y="11.7">2</text>
<text x="135" y="11.7">3</text>
<text x="185" y="11.7">4</text>
<text x="235" y="11.7">5</text>
<text x="285" y="11.7">6</text>
<text x="10.5" y="35.7">A</text>
<text x="285.5" y="35.7">A</text>
<text x="10.5" y="85.6">B</text>
<text x="285.5" y="85.6">B</text>
<text x="10.5" y="135.7">C</text>
<text x="285.5" y="135.7">C</text>
<text x="10.5" y="185.6">D</text>
<text x="285.5" y="185.6">D</text>
<text x="35" y="199.7">1</text>
<text x="85" y="199.7">2</text>
<text x="135" y="199.7">3</text>
<text x="185" y="199.7">4</text>
<text x="235" y="199.7">5</text>
<text x="285" y="199.7">6</text>
</g>
<g font-size="1.3" fill="#848484">
<text x="141.9" y="103.3">10uF</text>
<text x="140.2" y="108.7" transform="rotate(-90 140.2 108.7)">AP2112K-3.3</text>
<text x="141.5" y="108.5">10uF</text>
<text x="158.8" y="111.6" transform="rotate(-90 158.8 111.6)">BSS138</text>
</g>
</svg>
